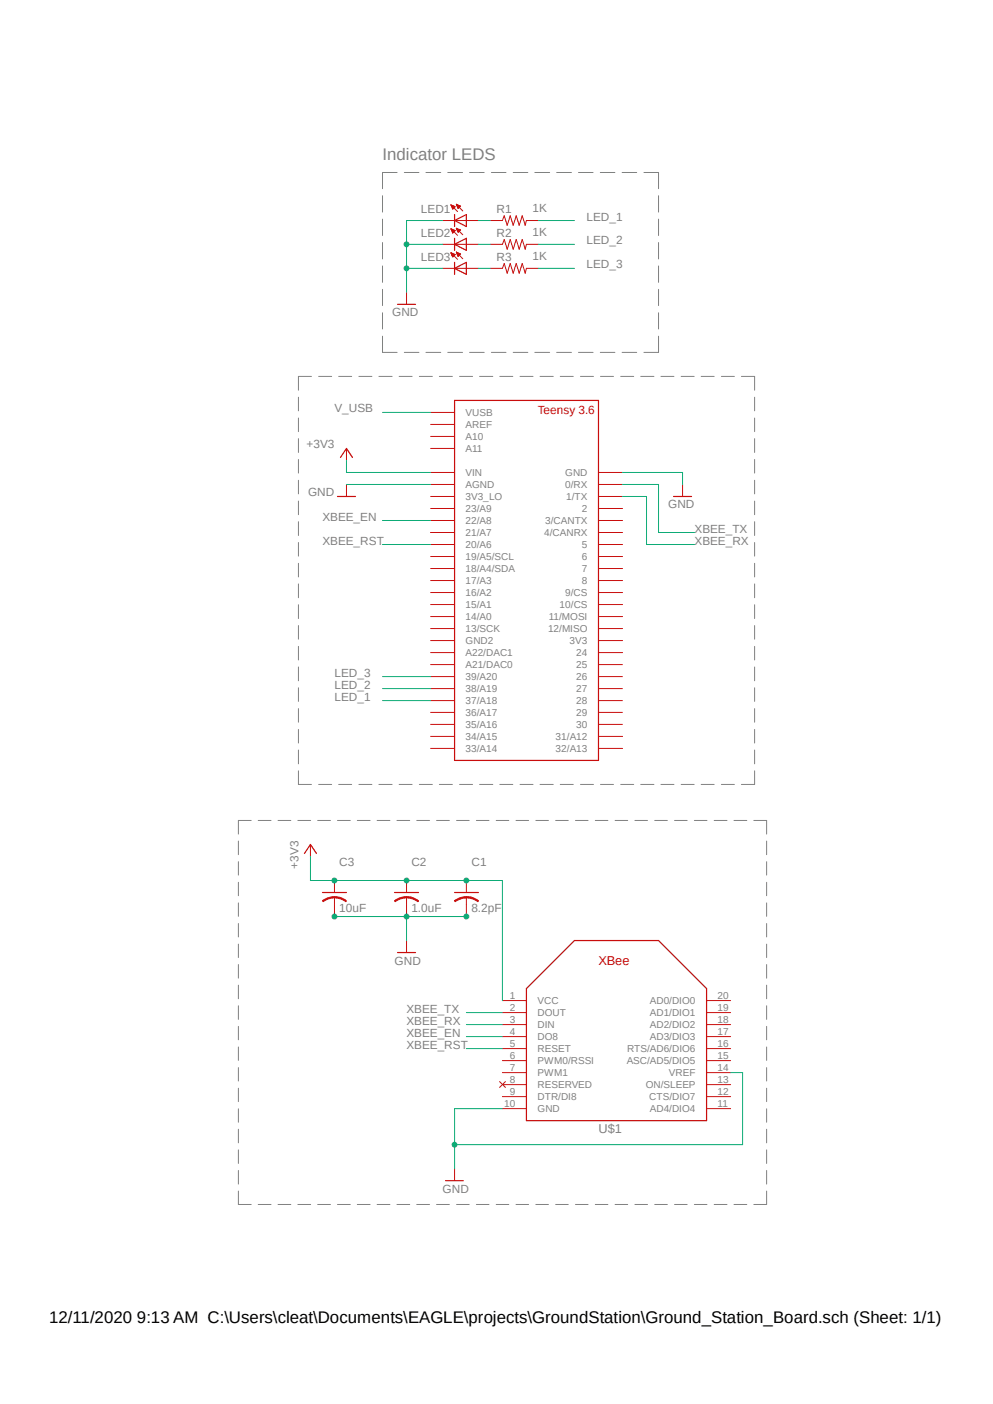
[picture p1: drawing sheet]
<svg xmlns="http://www.w3.org/2000/svg" width="210mm" height="297mm" viewBox="0 0 210 297" stroke-linecap="round" stroke-linejoin="round" font-family="sans-serif">
<path d="M50.3 30.3l112 224.7M162.3 30.3l-112 224.7" fill="none" stroke="#fff" stroke-width=".21"/>
<g fill="none" stroke="#808080" stroke-width=".21">
<path d="M84 36.5h-3.1v3.4M85.5 36.5h3.1M90.1 36.5h3.1M94.7 36.5h3.1M99.3 36.5h3.1M103.9 36.5h3.1M108.5 36.5h3.1M113.1 36.5h3.1M117.7 36.5h3.2M122.3 36.5h3.1M127 36.5h3M131.6 36.5h3.1"/>
<path d="M136.2 36.5h3.1v3.4M80.9 41.4v3.5M80.9 46.4v3.4M80.9 51.3v3.5M80.9 56.3v3.4M139.3 41.4v3.5M139.3 46.4v3.4M139.3 51.3v3.5M139.3 56.3v3.4M65.9 79.6h-2.8v2.9M67.4 79.6h2.7M71.6 79.6h2.8"/>
<path d="M75.9 79.6h2.8M80.1 79.6h2.8M80.9 71.1v3.4h3.1M80.9 61.2v3.4M80.9 66.2v3.4M84.4 79.6h2.8M85.5 74.5h3.1M88.7 79.6h2.7M90.1 74.5h3.1M92.9 79.6h2.8M94.7 74.5h3.1M97.2 79.6h2.7"/>
<path d="M99.3 74.5h3.1M101.4 79.6h2.8M103.9 74.5h3.1M105.7 79.6h2.8M108.5 74.5h3.1M110 79.6h2.7M113.1 74.5h3.1M114.2 79.6h2.8M117.7 74.5h3.2M118.5 79.6h2.7M122.3 74.5h3.1M122.8 79.6h2.7"/>
<path d="M127 74.5h3M127 79.6h2.8M131.3 79.6h2.7M131.6 74.5h3.1M135.5 79.6h2.8M139.3 61.2v3.4M139.3 66.2v3.4M139.3 71.1v3.4h-3.1M139.8 79.6h2.7M144.1 79.6h2.7M148.3 79.6h2.7M152.6 79.6h2.7"/>
<path d="M156.8 79.6h2.8v2.9M63.1 84v2.9M63.1 88.4v2.9M63.1 92.8v2.9M63.1 97.2v2.9M159.6 84v2.9M159.6 88.4v2.9M159.6 92.8v2.9M159.6 97.2v2.9M63.1 101.6v2.9M63.1 106v2.9M63.1 110.4v2.9"/>
<path d="M63.1 114.8v2.8M63.1 119.2v2.8M159.6 101.6v2.9M159.6 106v2.9M159.6 110.4v2.9M159.6 114.8v2.8M159.6 119.2v2.8M63.1 123.5v2.9M63.1 127.9v3M63.1 132.3v2.9M63.1 136.7v2.9M159.6 123.5v2.9"/>
<path d="M159.6 127.9v3M159.6 132.3v2.9M159.6 136.7v2.9M63.1 141.1v2.9M63.1 145.5v2.9M63.1 149.9v2.9M63.1 154.3v2.9M63.1 158.7v2.9M159.6 141.1v2.9M159.6 145.5v2.9M159.6 149.9v2.9M159.6 154.3v2.9"/>
<path d="M159.6 158.7v2.9M50.4 177.9v2.9M53.1 173.6h-2.7v2.8M54.6 173.6h2.7M58.8 173.6h2.7M63 173.6h2.7M63.1 163.1v2.8h2.8M67.2 173.6h2.7M67.4 165.9h2.7M71.4 173.6h2.7M71.6 165.9h2.8M75.6 173.6h2.7"/>
<path d="M75.9 165.9h2.8M79.8 173.6h2.7M80.1 165.9h2.8M83.9 173.6h2.8M84.4 165.9h2.8M88.1 173.6h2.7M88.7 165.9h2.7M92.3 173.6h2.7M92.9 165.9h2.8M96.6 173.6h2.6M97.2 165.9h2.7M100.8 173.6h2.6"/>
<path d="M101.4 165.9h2.8M104.9 173.6h2.7M105.7 165.9h2.8M109.1 173.6h2.7M110 165.9h2.7M113.3 173.6h2.7M114.2 165.9h2.8M117.5 173.6h2.7M118.5 165.9h2.7M121.7 173.6h2.7M122.8 165.9h2.7M125.9 173.6h2.7"/>
<path d="M127 165.9h2.8M130.1 173.6h2.7M131.3 165.9h2.7M134.3 173.6h2.6M135.5 165.9h2.8M138.5 173.6h2.6M139.8 165.9h2.7M142.7 173.6h2.6M144.1 165.9h2.7M146.9 173.6h2.6M148.3 165.9h2.7M151 173.6h2.8"/>
<path d="M152.6 165.9h2.7M155.2 173.6h2.7M159.4 173.6h2.7v2.8M159.6 163.1v2.8h-2.8M162.1 177.9v2.9M50.4 182.3v2.8M50.4 186.6v2.9M50.4 191v2.8M50.4 195.4v2.8M50.4 199.7v2.9M162.1 182.3v2.8M162.1 186.6v2.9"/>
<path d="M162.1 191v2.8M162.1 195.4v2.8M162.1 199.7v2.9M50.4 204v2.9M50.4 208.4v2.9M50.4 212.8v2.8M50.4 217.1v2.9M162.1 204v2.9M162.1 208.4v2.9M162.1 212.8v2.8M162.1 217.1v2.9M50.4 221.5v2.8"/>
<path d="M50.4 225.8v2.9M50.4 230.2v2.8M50.4 234.6v2.8M50.4 238.9v2.9M162.1 221.5v2.8M162.1 225.8v2.9M162.1 230.2v2.8M162.1 234.6v2.8M162.1 238.9v2.9M50.4 243.2v2.9M50.4 247.6v2.9M50.4 252v2.8h2.7"/>
<path d="M54.6 254.8h2.7M58.8 254.8h2.7M63 254.8h2.7M67.2 254.8h2.7M71.4 254.8h2.7M75.6 254.8h2.7M79.8 254.8h2.7M83.9 254.8h2.8M88.1 254.8h2.7M92.3 254.8h2.7M96.6 254.8h2.6M100.8 254.8h2.6"/>
<path d="M104.9 254.8h2.7M109.1 254.8h2.7M113.3 254.8h2.7M117.5 254.8h2.7M121.7 254.8h2.7M125.9 254.8h2.7M130.1 254.8h2.7M134.3 254.8h2.6M138.5 254.8h2.6M142.7 254.8h2.6M146.9 254.8h2.6M151 254.8h2.8"/>
<path d="M155.2 254.8h2.7M162.1 252v2.8h-2.7M162.1 243.2v2.9M162.1 247.6v2.9"/>
</g>
<path d="M96.1 84.7h30.5v76.2h-30.5zM96.1 188.8h5.1M111.3 209.1l10.2-10.1h17.8l10.1 10.1v28h-38.1z" fill="none" stroke="#c90d0c" stroke-width=".25"/>
<g fill="none" stroke="#c90d0c" stroke-width=".21">
<path d="M91.1 99.9h5M91.1 87.2h5M91.1 89.8h5M91.1 92.3h5M91.1 94.9h5M126.6 99.9h5.1M91.1 105h5M91.1 107.6h5M91.1 110.1h5M91.1 112.6h5M91.1 102.5h5M91.1 115.2h5"/>
<path d="M91.1 117.7h5M126.6 105h5.1M126.6 107.6h5.1M126.6 110.1h5.1M126.6 112.6h5.1M126.6 102.5h5.1M126.6 115.2h5.1M126.6 117.7h5.1M91.1 120.3h5M91.1 122.8h5M91.1 125.3h5M91.1 127.9h5"/>
<path d="M91.1 130.4h5M91.1 133h5M91.1 135.5h5M91.1 138h5M126.6 120.3h5.1M126.6 122.8h5.1M126.6 125.3h5.1M126.6 127.9h5.1M126.6 130.4h5.1M126.6 133h5.1M126.6 135.5h5.1M126.6 138h5.1"/>
<path d="M91.1 140.6h5M91.1 143.1h5M91.1 145.7h5M91.1 148.2h5M91.1 150.7h5M91.1 153.2h5M91.1 155.8h5M91.1 158.3h5M126.6 140.6h5.1M126.6 143.1h5.1M126.6 145.7h5.1M126.6 148.2h5.1"/>
<path d="M126.6 150.7h5.1M126.6 153.2h5.1M126.6 155.8h5.1M126.6 158.3h5.1M98.6 189.8v1.5M106.3 211.7h5M106.3 214.2h5M106.3 216.7h5M106.3 219.3h5M149.4 211.7h5.1M149.4 214.2h5.1M149.4 216.7h5.1"/>
<path d="M149.4 219.3h5.1M105.7 228.8l1.2 1.2M106.3 221.8h5M106.3 224.4h5M106.3 226.9h5M106.3 229.4h5M106.3 232h5M106.3 234.5h5M106.9 228.8l-1.2 1.2M149.4 221.8h5.1M149.4 224.4h5.1M149.4 226.9h5.1"/>
<path d="M149.4 229.4h5.1M149.4 232h5.1M149.4 234.5h5.1"/>
</g>
<path d="M98.6 189.7a3.5 3.5 0 0 1 2.6 .9l-.2 .2a3.9 3.9 0 0 0-2.4-.9z" fill-rule="evenodd" fill="#c90d0c"/>
<path d="M98.6 189.7a3.5 3.5 0 0 1 2.6 .9l-.2 .2a3.9 3.9 0 0 0-2.4-.9z" fill="none" stroke="#c90d0c" stroke-width=".21"/>
<path d="M96.1 190.5l.3-.1a4 4 0 0 1 2.2-.7v.2a4.1 4.1 0 0 0-2.3 .9z" fill-rule="evenodd" fill="#c90d0c"/>
<path d="M86 189.8v1.5M96.1 190.5l.3-.1a4 4 0 0 1 2.2-.7v.2a4.1 4.1 0 0 0-2.3 .9zM98.6 186.3v2.5M98.6 191.3v2.6" fill="none" stroke="#c90d0c" stroke-width=".21"/>
<path d="M83.4 188.8h5.1" fill="none" stroke="#c90d0c" stroke-width=".25"/>
<path d="M86 189.7a3.4 3.4 0 0 1 2.5 .9l-.1 .2a4.1 4.1 0 0 0-2.4-.9z" fill-rule="evenodd" fill="#c90d0c"/>
<path d="M86 189.7a3.4 3.4 0 0 1 2.5 .9l-.1 .2a4.1 4.1 0 0 0-2.4-.9z" fill="none" stroke="#c90d0c" stroke-width=".21"/>
<path d="M83.4 190.5a4 4 0 0 1 2.6-.8v.2a4.1 4.1 0 0 0-2.4 .9z" fill-rule="evenodd" fill="#c90d0c"/>
<path d="M70.7 189.8v1.5M83.4 190.5a4 4 0 0 1 2.6-.8v.2a4.1 4.1 0 0 0-2.4 .9zM86 186.3v2.5M86 191.3v2.6" fill="none" stroke="#c90d0c" stroke-width=".21"/>
<path d="M68.2 188.8h5.1" fill="none" stroke="#c90d0c" stroke-width=".25"/>
<path d="M70.7 189.7a3.4 3.4 0 0 1 2.6 .9l-.1 .2a4.1 4.1 0 0 0-2.5-.9z" fill-rule="evenodd" fill="#c90d0c"/>
<path d="M70.7 189.7a3.4 3.4 0 0 1 2.6 .9l-.1 .2a4.1 4.1 0 0 0-2.5-.9z" fill="none" stroke="#c90d0c" stroke-width=".21"/>
<path d="M68.2 190.5l.3-.1a4.2 4.2 0 0 1 2.2-.7v.2a4.1 4.1 0 0 0-2.4 .9z" fill-rule="evenodd" fill="#c90d0c"/>
<g fill="none" stroke="#c90d0c" stroke-width=".21">
<path d="M93.6 46.7h7.6M93.6 51.7h7.6M93.6 56.8h7.6M95.4 43.3l1.4 1.4M95.4 43.4h.1M95.4 43.3l.9 .4-.5 .5zM95.4 48.4l1.4 1.4M95.4 48.5h.1M95.4 48.4l.9 .4-.5 .5M95.4 48.4l.4 .9M95.4 53.5l1.4 1.4M95.4 53.5h.1"/>
<path d="M95.4 53.5l.9 .3-.5 .6zM95.4 43.5h.3M95.4 48.6h.3M95.4 53.6h.2M95.5 43.6h.4M95.5 48.6h.4M95.5 53.7h.3M95.5 43.6h.6M95.5 48.7h.6M95.5 53.8h.6M95.5 43.8h.7M95.5 48.8h.7"/>
<path d="M95.5 54h.6M95.5 53.9h.7M95.6 43.9h.5M95.6 49h.5M95.6 48.9h.5M95.6 54.1h.5M95.6 43.9h.4M95.6 49.1h.4M95.6 54.1h.4M95.7 44h.2M95.7 44.1h.1M95.7 49.2h.2"/>
<path d="M95.7 54.2h.2M95.7 44.2h.1M95.7 49.3h.1M95.7 54.3h.1M96.5 43.2l1.4 1.4M96.5 43.2l.9 .4-.5 .5zM96.5 43.2l.1 .1M96.5 48.3l1.4 1.4M96.5 48.3l.9 .3-.5 .5zM96.5 48.4h.2M96.5 53.3l1.4 1.4M96.5 53.3l.9 .4-.5 .5"/>
<path d="M96.5 53.3l.4 .9M96.5 53.4h.2M96.6 43.4h.3M96.6 43.3h.1M96.6 48.5h.3M96.6 53.5h.3M96.6 43.5h.6M96.6 48.6h.5M96.6 53.6h.5M96.6 43.6h.8M96.6 48.6h.7M96.6 53.7h.7"/>
<path d="M96.7 43.6h.6M96.7 48.7h.6M96.7 53.8h.6M96.7 43.8h.5M96.7 48.8h.5M96.7 53.9h.5M96.8 43.9h.3M96.8 48.9h.4M96.8 54h.4M96.8 43.9h.2M96.8 49h.3M96.8 54.1h.2"/>
<path d="M96.8 54.1h.3M96.9 44h.1M96.9 49.1h.1M96.9 54.2h.1M103.7 46.7h2.6l.3-1.1 .7 2.1 .6-2.1 .6 2.1 .7-2.1 .6 2.1 .6-2.1 .7 2.1 .2-1h2.6M103.7 51.7h2.6l.3-1 .7 2 .6-2 .6 2 .7-2 .6 2 .6-2 .7 2 .2-1h2.6M103.7 56.8h2.6l.3-1 .7 2 .6-2 .6 2 .7-2 .6 2 .6-2 .7 2 .2-1h2.6M86 61.8v2.6M73.3 94.9v2.5M73.3 102.5v2.5M144.4 102.5v2.5M65.7 178.6v2.6"/>
<path d="M68.2 190.5l.3-.1a4.2 4.2 0 0 1 2.2-.7v.2a4.1 4.1 0 0 0-2.4 .9zM70.7 186.3v2.5M70.7 191.3v2.6M86 199v2.5M96.1 247.2v2.6"/>
</g>
<g fill="none" stroke="#c90d0c" stroke-width=".25">
<path d="M96.1 46.7l2.5-1.3v2.5zM96.1 45.4v2.5M96.1 50.4v2.6M96.1 55.5v2.5M96.1 51.7l2.5-1.3v2.6zM96.1 56.8l2.5-1.3v2.5zM84.1 64.4h3.8M72 96.8l1.3-1.9 1.2 1.9M71.4 105h3.8M142.5 105h3.8M64.4 180.6l1.3-2 1.2 2M84.1 201.5h3.8"/>
<path d="M94.2 249.8h3.8"/>
</g>
<path d="M106.3 234.5h-10.2v12.7M154.5 226.9h2.6v15.2h-61" fill="none" stroke="#0dab76" stroke-width=".21"/>
<circle cx="96.1" cy="242.1" r=".51" fill="#0dab76"/>
<g fill="none" stroke="#0dab76" stroke-width=".21">
<path d="M86 193.9v5.1"/>
<circle cx="96.1" cy="242.1" r=".51"/>
</g>
<circle cx="86" cy="193.9" r=".51" fill="#0dab76"/>
<g fill="none" stroke="#0dab76" stroke-width=".21">
<path d="M70.7 193.9h27.9"/>
<circle cx="86" cy="193.9" r=".51"/>
</g>
<circle cx="98.6" cy="193.9" r=".51" fill="#0dab76"/>
<circle cx="98.6" cy="193.9" r=".51" fill="none" stroke="#0dab76" stroke-width=".21"/>
<circle cx="70.7" cy="193.9" r=".51" fill="#0dab76"/>
<g fill="none" stroke="#0dab76" stroke-width=".21">
<path d="M86 51.7h7.6M93.6 56.8h-7.6v5M131.7 99.9h12.7v2.6M73.3 102.5h17.8"/>
<circle cx="70.7" cy="193.9" r=".51"/>
</g>
<circle cx="86" cy="56.8" r=".51" fill="#0dab76"/>
<g fill="none" stroke="#0dab76" stroke-width=".21">
<path d="M93.6 46.7h-7.6v10.1"/>
<circle cx="86" cy="56.8" r=".51"/>
</g>
<circle cx="86" cy="51.7" r=".51" fill="#0dab76"/>
<g fill="none" stroke="#0dab76" stroke-width=".21">
<path d="M73.3 97.4v2.5h17.8M80.9 87.2h10.2M80.9 115.2h10.2M80.9 110.1h10.2M131.7 102.5h7.6v10.1h7.6M131.7 105h5v10.2h10.2M65.7 181.2v5.1h20.3M106.3 186.3v25.4M98.6 214.2h7.7M98.6 216.7h7.7M98.6 219.3h7.7M98.6 221.8h7.7"/>
<circle cx="86" cy="51.7" r=".51"/>
</g>
<circle cx="70.7" cy="186.3" r=".51" fill="#0dab76"/>
<g fill="none" stroke="#0dab76" stroke-width=".21">
<path d="M98.6 186.3h7.7"/>
<circle cx="70.7" cy="186.3" r=".51"/>
</g>
<circle cx="86" cy="186.3" r=".51" fill="#0dab76"/>
<g fill="none" stroke="#0dab76" stroke-width=".21">
<path d="M86 186.3h12.6"/>
<circle cx="86" cy="186.3" r=".51"/>
</g>
<circle cx="98.6" cy="186.3" r=".51" fill="#0dab76"/>
<g fill="none" stroke="#0dab76" stroke-width=".21">
<path d="M101.2 46.7h2.5M101.2 51.7h2.5M101.2 56.8h2.5M113.9 46.7h7.6M113.9 51.7h7.6M113.9 56.8h7.6M80.9 148.2h10.2M80.9 145.7h10.2M80.9 143.1h10.2"/>
<circle cx="98.6" cy="186.3" r=".51"/>
</g>
<text font-size="3.6" fill="#808080" x="80.9" y="34">Indicator LEDS</text>
<text font-size="3.6" x="10.4" y="279.9">12/11/2020 9:13 AM C:\Users\cleat\Documents\EAGLE\projects\GroundStation\Ground_Station_Board.sch (Sheet: 1/1)</text>
<text font-size="2.7" fill="#c90d0c" x="126.6" y="204">XBee</text>
<text font-size="2.7" fill="#808080" x="126.6" y="239.6">U$1</text>
<g font-size="2.5" fill="#808080">
<text x="89" y="45.1">LED1</text>
<text x="105" y="45.1">R1</text>
<text x="112.6" y="44.9">1K</text>
<text x="124" y="46.7">LED_1</text>
<text x="89" y="50.2">LED2</text>
<text x="105" y="50.2">R2</text>
<text x="112.6" y="50">1K</text>
<text x="124" y="51.7">LED_2</text>
<text x="89" y="55.2">LED3</text>
<text x="105" y="55.3">R3</text>
<text x="112.6" y="55">1K</text>
<text x="124" y="56.8">LED_3</text>
<text x="82.9" y="66.9">GND</text>
<text x="70.7" y="87.3">V_USB</text>
<text x="64.9" y="94.9">+3V3</text>
<text x="65.2" y="105">GND</text>
<text x="141.3" y="107.6">GND</text>
<text x="68.2" y="110.1">XBEE_EN</text>
<text x="146.9" y="112.7">XBEE_TX</text>
<text x="68.2" y="115.2">XBEE_RST</text>
<text x="146.9" y="115.2">XBEE_RX</text>
<text x="70.7" y="143.1">LED_3</text>
<text x="70.7" y="148.2">LED_1</text>
<text x="70.7" y="145.7">LED_2</text>
<text x="63.1" y="183.7" transform="rotate(-90 63.1 183.7)">+3V3</text>
<text x="71.8" y="183.1">C3</text>
<text x="87" y="183.1">C2</text>
<text x="99.7" y="183.1">C1</text>
<text x="71.8" y="193">10uF</text>
<text x="87" y="193">1.0uF</text>
<text x="99.7" y="193">8.2pF</text>
<text x="83.4" y="204">GND</text>
<text x="86" y="214.2">XBEE_TX</text>
<text x="86" y="216.8">XBEE_RX</text>
<text x="86" y="219.3">XBEE_EN</text>
<text x="86" y="221.8">XBEE_RST</text>
<text x="93.6" y="252.3">GND</text>
</g>
<text font-size="2.5" fill="#c90d0c" x="113.8" y="87.5">Teensy 3.6</text>
<g font-size="2.1" fill="#808080">
<text x="98.5" y="88">VUSB</text>
<text x="98.5" y="90.6">AREF</text>
<text x="98.5" y="93.1">A10</text>
<text x="98.5" y="95.6">A11</text>
<text x="98.5" y="100.7">VIN</text>
<text x="119.5" y="100.7">GND</text>
<text x="98.5" y="103.3">AGND</text>
<text x="98.5" y="105.8">3V3_LO</text>
<text x="119.5" y="103.3">0/RX</text>
<text x="119.8" y="105.8">1/TX</text>
<text x="98.5" y="108.3">23/A9</text>
<text x="98.5" y="110.9">22/A8</text>
<text x="98.5" y="113.4">21/A7</text>
<text x="115.1" y="113.4">4/CANRX</text>
<text x="115.3" y="110.9">3/CANTX</text>
<text x="123.1" y="108.3">2</text>
<text x="98.5" y="116">20/A6</text>
<text x="98.5" y="118.5">19/A5/SCL</text>
<text x="123.1" y="116">5</text>
<text x="123.1" y="118.5">6</text>
<text x="98.5" y="121">18/A4/SDA</text>
<text x="98.5" y="123.6">17/A3</text>
<text x="123.1" y="121">7</text>
<text x="123.1" y="123.6">8</text>
<text x="98.5" y="126.1">16/A2</text>
<text x="98.5" y="128.7">15/A1</text>
<text x="98.5" y="131.2">14/A0</text>
<text x="116.1" y="131.2">11/MOSI</text>
<text x="118.4" y="128.7">10/CS</text>
<text x="119.5" y="126.1">9/CS</text>
<text x="98.5" y="133.7">13/SCK</text>
<text x="98.5" y="136.3">GND2</text>
<text x="115.9" y="133.7">12/MISO</text>
<text x="120.5" y="136.3">3V3</text>
<text x="98.5" y="138.8">A22/DAC1</text>
<text x="98.5" y="141.4">A21/DAC0</text>
<text x="98.5" y="143.9">39/A20</text>
<text x="121.9" y="138.8">24</text>
<text x="121.9" y="141.4">25</text>
<text x="121.9" y="143.9">26</text>
<text x="98.5" y="146.4">38/A19</text>
<text x="98.5" y="149">37/A18</text>
<text x="121.9" y="146.4">27</text>
<text x="121.9" y="149">28</text>
<text x="98.5" y="151.5">36/A17</text>
<text x="98.5" y="154.1">35/A16</text>
<text x="121.9" y="151.5">29</text>
<text x="121.9" y="154">30</text>
<text x="98.5" y="156.5">34/A15</text>
<text x="98.5" y="159.1">33/A14</text>
<text x="117.5" y="156.5">31/A12</text>
<text x="117.5" y="159.1">32/A13</text>
<text x="107.8" y="211.3">1</text>
<text x="107.8" y="213.9">2</text>
<text x="113.7" y="212.4">VCC</text>
<text x="113.7" y="215">DOUT</text>
<text x="137.5" y="215">AD1/DIO1</text>
<text x="137.5" y="212.4">AD0/DIO0</text>
<text x="151.8" y="213.9">19</text>
<text x="151.8" y="211.3">20</text>
<text x="107.8" y="216.4">3</text>
<text x="107.8" y="218.9">4</text>
<text x="107.8" y="221.4">5</text>
<text x="113.7" y="217.5">DIN</text>
<text x="113.7" y="220">DO8</text>
<text x="137.5" y="220">AD3/DIO3</text>
<text x="137.5" y="217.5">AD2/DIO2</text>
<text x="151.8" y="221.4">16</text>
<text x="151.8" y="218.9">17</text>
<text x="151.8" y="216.4">18</text>
<text x="107.8" y="224">6</text>
<text x="107.8" y="226.5">7</text>
<text x="113.7" y="222.6">RESET</text>
<text x="113.7" y="225.1">PWM0/RSSI</text>
<text x="113.7" y="227.7">PWM1</text>
<text x="132.5" y="225.1">ASC/AD5/DIO5</text>
<text x="132.7" y="222.6">RTS/AD6/DIO6</text>
<text x="141.5" y="227.7">VREF</text>
<text x="151.8" y="226.5">14</text>
<text x="151.8" y="224">15</text>
<text x="107.8" y="229.1">8</text>
<text x="107.8" y="231.6">9</text>
<text x="113.7" y="230.2">RESERVED</text>
<text x="113.7" y="232.7">DTR/DI8</text>
<text x="136.6" y="230.2">ON/SLEEP</text>
<text x="137.3" y="232.7">CTS/DIO7</text>
<text x="151.8" y="231.6">12</text>
<text x="151.8" y="229.1">13</text>
<text x="106.6" y="234.1">10</text>
<text x="113.7" y="235.3">GND</text>
<text x="137.5" y="235.3">AD4/DIO4</text>
<text x="151.8" y="234.1">11</text>
</g>
</svg>
